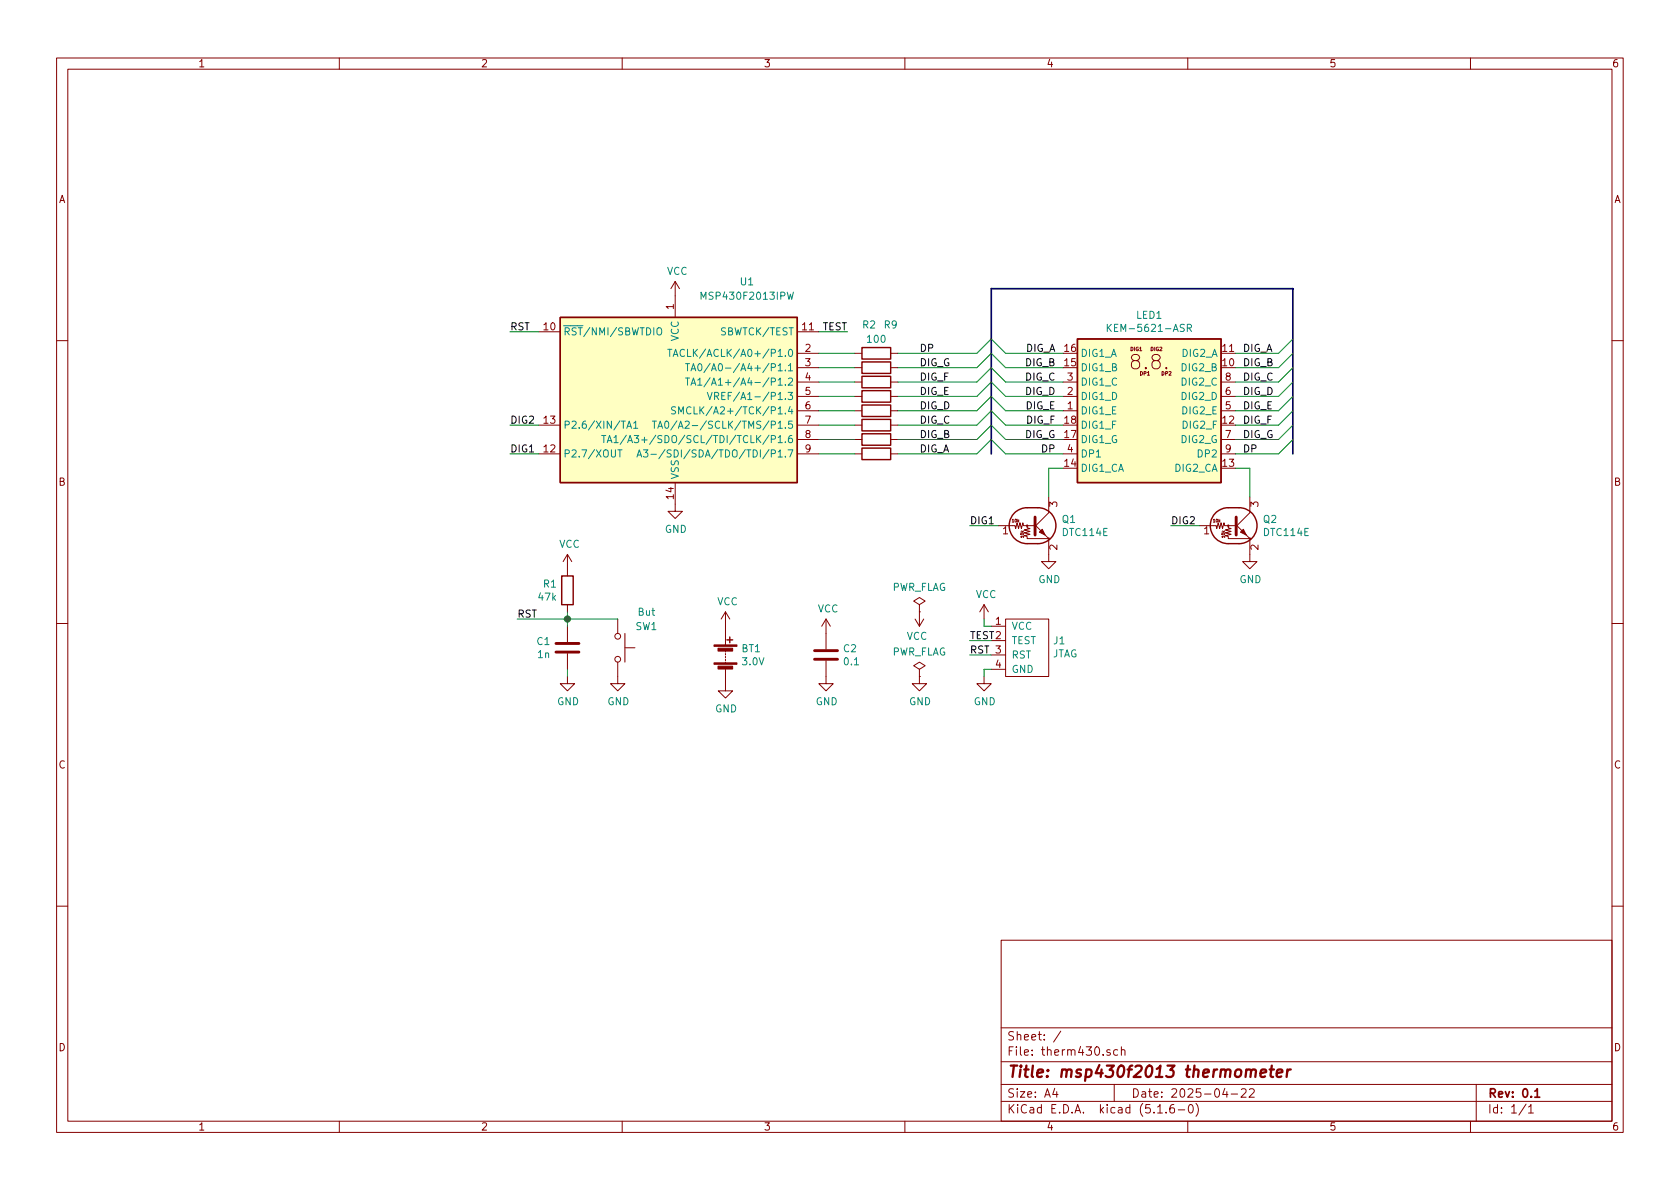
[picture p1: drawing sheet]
<svg xmlns="http://www.w3.org/2000/svg" width="297mm" height="210mm" viewBox="0 0 297 210" stroke-linecap="round" stroke-linejoin="round" font-family="sans-serif">
<g fill="none" stroke="#840000" stroke-width=".18">
<path d="M10 10.3h277v189.9h-277zM12 12.2h273v186.1h-273zM60 10.3v1.9M110 10.3v1.9M160 10.3v1.9M210 10.3v1.9M260 10.3v1.9M95.2 58.7h3.9M119.4 49.8v6.3M119.4 49.8l-.8 1.2M119.4 49.8l.7 1.2M141 58.7h3.8"/>
<path d="M10 60.2h2M95.2 75.2h3.9M141 75.2h3.8M141 62.5h3.8M141 65h3.8M141 67.6h3.8M141 70.1h3.8M141 72.6h3.8M141 77.7h3.8M151.1 75.2h1.3M151.1 62.5h1.3M151.1 65h1.3"/>
<path d="M151.1 67.6h1.3M151.1 70.1h1.3M151.1 72.6h1.3M151.1 77.7h1.3M157.5 75.2h1.2M157.5 62.5h1.2M157.5 65h1.2M157.5 67.6h1.2M157.5 70.1h1.2M157.5 72.6h1.2M157.5 77.7h1.2M188 67.6h2.5"/>
<path d="M188 70.1h2.5M188 72.6h2.5M215.9 67.6h2.5M215.9 70.1h2.5M215.9 72.6h2.5M215.9 77.7h2.5M285 60.2h2M95.2 80.3h3.9M100.3 98v3.8M100.3 98l-.7 1.3M100.3 98l.8 1.3M119.4 85.3v5.1h1.2l-1.2 1.3-1.3-1.3h1.3"/>
<path d="M141 80.3h3.8M151.1 80.3h1.3M157.5 80.3h1.2M176.5 93h3l.1 .5 .2-1 .3 1 .2-1 .3 1 .2-1 .2 .5h1.9M182.9 92.7l2.5 2.5h-3.8v-.3l-.5-.2 1-.2-1-.3 1-.2-1-.3 1-.2-.5-.2v-.3M185.4 95.5v3.8h1.3l-1.3 1.3-1.3-1.3h1.3M185.4 87.9v2.8l-2.5 2.5M188 80.3h2.5M212.1 93h2.9l.1 .5 .3-1 .2 1 .3-1 .3 1 .2-1 .1 .5h1.9M215.9 80.3h2.5M218.4 92.7l2.6 2.5h-3.8v-.3l-.5-.2 1-.2-1-.3 1-.2-1-.3 1-.2-.5-.2v-.3M221 95.5v3.8h1.2l-1.2 1.3-1.3-1.3h1.3"/>
<path d="M221 87.9v2.8l-2.6 2.5M10 110.3h2M100.3 119.6v1.3h1.3l-1.3 1.3-1.2-1.3h1.2M100.3 106.9v1.3M100.3 110.7v2.8M100.3 115.6v2.8M109.2 117.1v3.8h1.3l-1.3 1.3-1.3-1.3h1.3M109.2 109.5v2.5M110.5 114.5h1.8M110.5 112v5.1M128.3 118.4v3.8h1.2l-1.2 1.2-1.3-1.2h1.3M128.3 108.2l-.8 1.3"/>
<path d="M128.3 108.2v5.8M128.3 115.1v.2M128.3 115.6v.2M128.3 116.1v.2M128.3 116.6v.2M128.3 117.1v.2M128.3 108.2l.7 1.3M146 116.8v4.1h1.3l-1.3 1.3-1.2-1.3h1.2M146 109.5v5.3M146 109.5l-.7 1.2M146 109.5l.8 1.2M161.8 109.5l.8 1.2"/>
<path d="M162.6 119.6v1.3h1.2l-1.2 1.3-1.3-1.3h1.3M162.6 106.9l1-.6-1-.6-1.1 .6 1.1 .6v1.3M162.6 108.2h.1M162.6 118.4l1-.7-1-.6-1.1 .6 1.1 .7v1.2M162.6 119.6h.1M162.6 108.2v2.5M163.3 109.5l-.7 1.2M174 119.6v1.3h1.3l-1.3 1.3-1.3-1.3h1.3M174 106.9l-.8 1.3M174 106.9v2.6M174 106.9l.8 1.3M175.3 110.7h2.5"/>
<path d="M175.3 113.3h2.5M175.3 115.8h2.5M175.3 118.4h2.5M177.8 109.5h7.6v10.1h-7.6zM285 110.3h2M10 160.2h2M177 166.3h108v32h-108zM285 160.2h2M60 198.3v1.9M110 198.3v1.9M160 198.3v1.9M177 194.8h108"/>
<path d="M177 191.8h108M177 187.8h108M177 181.8h108M186.5 192.5l-.4 1h1M186.8 193v1M187.6 182.3l-1.3 2M196.3 185.7a.37 .37 0 0 0-.6 .1l.1 .2 .5 .2v.1l-.2 .3-.4-.1M197 191.8v3M197.6 185.7l-.4-.1-.3 .3 .1 .6 .2 .1 .4-.1M198.3 185.7a.37 .37 0 0 1 .6 .1v.8M198.3 185.1v1.5M204.7 196.8h.8"/>
<path d="M206.2 196.7v.1M207.5 195.3a.59 .59 0 0 0-.7 .7v.5l.2 .2 .4 .1 .2-.1 .1-.5-.2-.2-.4-.1-.3 .3M208.3 196.3h1.2M210 198.3v1.9M210.3 195.4l.2-.1a.8 .8 0 0 1 .5 .8 .8 .8 0 0 1-.5 .7 1 1 0 0 1-.2-1.4zM211.5 195.1a1.71 1.71 0 0 1 0 2.3M216.6 192.5l-.4 1h.9M216.9 193v1M217.7 193.5h1.1M219.5 192.7l.2-.2h.3l.3 .2v.3v.2l-.9 .8h.9M220.9 192.7l.2-.2h.4l.2 .2 .1 .3-1 1h1M260 198.3v1.9"/>
<path d="M261 191.8v6.5M269.8 195.2l-1.2 2M270.3 195.8l.4-.5v1.5M270.3 196.8h.8"/>
<circle cx="181.6" cy="93" r=".13"/>
<circle cx="185.4" cy="95.2" r=".13"/>
<circle cx="217.2" cy="93" r=".13"/>
<circle cx="221" cy="95.2" r=".13"/>
<circle cx="109.2" cy="116.6" r=".51"/>
<circle cx="109.2" cy="112.5" r=".51"/>
</g>
<path d="M271.4 193l.4-.5v1.5M271.4 194h.8" fill="none" stroke="#840000" stroke-width=".3"/>
<path d="M222.9 189.8l1-.2-.1-.4h-.8l-.2 1 .3 .2 .6-.1M224.5 189.1h.7M224.9 188.4l-.3 1.8 .1 .1 .4 .1M225.8 189.8l.9-.2v-.4l-.6-.1-.3 .3v.9l.2 .1 .5-.1M227.6 189.1l-.1 1.3M228.2 189.1a.55 .55 0 0 0-.6 .4" fill="none" stroke="#840000" stroke-width=".41"/>
<g fill="#ffffc2" stroke="#ffffc2" stroke-width=".18">
<path d="M99.1 56.1h41.9v29.2h-41.9z"/>
<path d="M190.5 59.9h25.4v25.4h-25.4z"/>
</g>
<g fill="none" stroke="#840000" stroke-width=".25">
<path d="M99.1 56.1h41.9v29.2h-41.9zM190.5 59.9h25.4v25.4h-25.4zM152.4 61.5h5.1v2h-5.1zM152.4 64h5.1v2h-5.1zM152.4 66.5h5.1v2.1h-5.1zM152.4 69.1h5.1v2h-5.1zM152.4 71.6h5.1v2.1h-5.1zM152.4 74.2h5.1v2h-5.1zM152.4 76.7h5.1v2h-5.1zM152.4 79.2h5.1v2.1h-5.1zM179.3 90.7a3.3 3.3 0 0 1 2.3-.9h1.9a3.2 3.2 0 0 1 3.2 3.2 3.2 3.2 0 0 1-3.2 3.1h-1.9a3.2 3.2 0 0 1-2.9-1.9 3.2 3.2 0 0 1 .6-3.5zM214.9 90.7a3.3 3.3 0 0 1 2.3-.9h1.9a3.2 3.2 0 0 1 3.1 3.2 3.2 3.2 0 0 1-3.1 3.1h-1.9a3.2 3.2 0 0 1-3-1.9 3.2 3.2 0 0 1 .7-3.5z"/>
<path d="M99.3 101.8h2v5.1h-2zM128.5 113.2h1M129 112.6v1.1"/>
</g>
<g fill="none" stroke="#008484" stroke-width=".18">
<path d="M116.2 58.1l.2-.1a.45 .45 0 0 1 .6 .4v.4l-.2 .4h-.5a1.07 1.07 0 0 1-.1-1.1zM124 52.9v-1.2l.4 .9 .4-.9v1.2M139.2 51.7l.3 1.2 .3-.9 .2 .9 .3-1.2M195.8 57.3v1.3M196 57.9l.5 .7M196.5 57.3l-.7 .8M209.9 58h.6l.2-.2-.1-.3-.2-.2h-.5v1.3M210.2 58l.5 .6M106.4 77h.7M106.8 77v1.3M107.4 78.3l.4-1.3 .4 1.3M107.5 77.9h.6"/>
<path d="M108.6 77.4l.3-.4v1.3M108.6 78.3h.7M109.2 79.5h.8M109.6 79.5v1.3M110.7 77l-1 1.6M110.8 75.7l.5-1.2 .4 1.2M110.9 75.4h.7M111 78.3l.4-1.3 .4 1.3M111.1 77.9h.6M112 74.8l.4-.3v1.2M112 75.7h.8M113.8 79.5h.8l-.5 .5 .4 .2 .1 .4-.3 .2-.5-.1"/>
<path d="M115.3 74.5h.8M115.7 74.5v1.2M116.3 75.7l.4-1.2 .4 1.2M116.4 75.4h.6M117.6 79.5l-1.1 1.6M117.6 74.6l.2-.1a.67 .67 0 0 1 .5 .6 .67 .67 0 0 1-.5 .6l-.2-.1-.1-.3zM118.1 61.8h.7M118.4 61.8v1.2M119 63l.5-1.2 .4 1.2M119.2 62.7h.6M119.5 72l-.5-.1-.2 .2-.1 .2 .1 .2 .5 .2 .2 .3-.3 .2-.5-.1M119.7 74.4l-1.1 1.6"/>
<path d="M120 73.2v-1.3l.4 .9 .4-.9v1.3M121 61.9a.51 .51 0 0 0-.6 0 .51 .51 0 0 0-.2 .6 .46 .46 0 0 0 .3 .5 .46 .46 0 0 0 .5-.1M121.2 64.3h.7M121.2 66.8h.7M121.6 64.3v1.3M121.6 66.8v1.3M122.2 65.6l.4-1.3 .4 1.3M122.2 68.1l.4-1.3 .4 1.3M122.2 72.1a.6 .6 0 0 0-.9 .4 .6 .6 0 0 0 .6 .7l.3-.1M122.3 65.2h.6M122.3 67.8h.6M123.4 67.2l.3-.4v1.3"/>
<path d="M123.4 68.1h.7M123.5 64.4l.2-.1a.67 .67 0 0 1 .4 .6 .67 .67 0 0 1-.4 .7l-.3-.5zM125.1 69.4l.4 1.3 .4-1.3M125.6 64.3l-1.1 1.6M125.6 66.8l-1.1 1.6M126.3 70h.6l.2-.2-.1-.3-.2-.1h-.5v1.3M126.6 70l.5 .7M127.6 70h.4M128.2 69.4h-.6v1.3h.6M112.6 80.8l.4-1.3 .5 1.3M112.7 80.5h.6M115.1 80.3h1"/>
</g>
<g fill="#840000" stroke="#840000" stroke-width=".51">
<path d="M183 91.4v3.2z"/>
<path d="M218.6 91.4v3.2z"/>
</g>
<g fill="#840000" stroke="#840000" stroke-width=".18">
<path d="M183.8 94.1l.5-.5 .5 1z"/>
<path d="M219.3 94.1l.5-.5 .5 1z"/>
<path d="M126.2 117.2h4.1v.3h-4.1z"/>
<path d="M126.2 114h4.1v.3h-4.1z"/>
<path d="M126.9 117.8h2.6v.5h-2.6z"/>
<path d="M126.9 114.6h2.6v.5h-2.6z"/>
</g>
<path d="M98.3 115.3h4.1M98.3 113.8h4.1M144 116.6h4.1M144 115.1h4.1" fill="none" stroke="#840000" stroke-width=".51"/>
<path d="M175.3 80.3v-29.3h53.3v29.3" fill="none" stroke="#000084" stroke-width=".3"/>
<g fill="none" stroke="#008400" stroke-width=".18">
<path d="M90.2 58.7h5M144.8 58.7h5.1M228.6 59.9l-2.5 2.6h-7.7M90.2 75.2h5M144.8 62.5h6.3M144.8 65h6.3M144.8 75.2h6.3M144.8 67.6h6.3M144.8 70.1h6.3M144.8 72.6h6.3M144.8 77.7h6.3M158.7 62.5h14l2.6-2.6 2.5 2.6h10.2"/>
<path d="M158.7 65h14l2.6-2.5 2.5 2.5h10.2M158.7 75.2h14l2.6-2.6 2.5 2.6h10.2M158.7 67.6h14l2.6-2.6 2.5 2.6h10.2M158.7 70.1h14l2.6-2.5 2.5 2.5h10.2M158.7 72.6h14l2.6-2.5 2.5 2.5h10.2M158.7 77.7h14l2.6-2.5 2.5 2.5h10.2M228.6 77.7l-2.5 2.6h-7.7M228.6 62.5l-2.5 2.5h-7.7M228.6 72.6l-2.5 2.6h-7.7M228.6 65l-2.5 2.6h-7.7M228.6 67.6l-2.5 2.5h-7.7M228.6 70.1l-2.5 2.5h-7.7"/>
<path d="M228.6 75.2l-2.5 2.5h-7.7M90.2 80.3h5M144.8 80.3h6.3M158.7 80.3h14l2.6-2.6 2.5 2.6h10.2M171.4 93h5.1M188 82.8h-2.6v5.1M207 93h5.1M218.4 82.8h2.6v5.1M91.4 109.5h17.8M100.3 108.2v2.5M100.3 118.4v1.2M171.4 115.8h3.9"/>
<path d="M171.4 113.3h3.9M174 109.5v1.2h1.3M175.3 118.4h-1.3v1.2"/>
</g>
<circle cx="100.3" cy="109.5" r=".51" fill="#008400" stroke="#008400" stroke-width=".25"/>
<text font-size="3.5" fill="#840000" x="200.3" y="65.3">8.8.</text>
<text font-size="2.8" fill="#840000" x="178" y="190.5">Title: msp430f2013 thermometer</text>
<g font-size="2.1" fill="#840000">
<text x="178" y="184">Sheet: /</text>
<text x="178" y="186.7">File: therm430.sch</text>
<text x="178" y="196.9">KiCad E.D.A. kicad (5.1.6-0)</text>
<text x="178" y="194.1">Size: A4</text>
<text x="200" y="194.1">Date: 2025-04-22</text>
<text x="263" y="194.1">Rev: 0.1</text>
<text x="263" y="196.9">Id: 1/1</text>
</g>
<g font-size="1.8" fill="#840000">
<text x="35" y="11.9">1</text>
<text x="85" y="11.9">2</text>
<text x="135" y="11.9">3</text>
<text x="185" y="11.9">4</text>
<text x="235" y="11.9">5</text>
<text x="285" y="11.9">6</text>
<text x="10.4" y="35.9">A</text>
<text x="285.4" y="35.9">A</text>
<text x="96.2" y="58.4">10</text>
<text x="119.1" y="54.7" transform="rotate(-90 119.1 54.7)">1</text>
<text x="141.9" y="58.4">11</text>
<text x="142.4" y="62.2">2</text>
<text x="142.4" y="64.8">3</text>
<text x="188.3" y="64.8">15</text>
<text x="188.3" y="62.2">16</text>
<text x="216.2" y="64.8">10</text>
<text x="216.2" y="62.2">11</text>
<text x="142.4" y="67.3">4</text>
<text x="142.4" y="69.8">5</text>
<text x="188.7" y="69.8">2</text>
<text x="188.7" y="67.3">3</text>
<text x="216.7" y="69.8">6</text>
<text x="216.7" y="67.3">8</text>
<text x="96.2" y="74.9">13</text>
<text x="142.4" y="72.4">6</text>
<text x="142.4" y="74.9">7</text>
<text x="142.4" y="77.5">8</text>
<text x="188.3" y="77.5">17</text>
<text x="188.3" y="74.9">18</text>
<text x="188.7" y="72.4">1</text>
<text x="216.2" y="74.9">12</text>
<text x="216.7" y="72.4">5</text>
<text x="216.7" y="77.5">7</text>
<text x="96.2" y="80">12</text>
<text x="142.4" y="80">9</text>
<text x="188.3" y="82.5">14</text>
<text x="188.7" y="80">4</text>
<text x="216.2" y="82.5">13</text>
<text x="216.7" y="80">9</text>
<text x="10.4" y="85.9">B</text>
<text x="119.1" y="88.2" transform="rotate(-90 119.1 88.2)">14</text>
<text x="186.9" y="89.6" transform="rotate(-90 186.9 89.6)">3</text>
<text x="222.5" y="89.6" transform="rotate(-90 222.5 89.6)">3</text>
<text x="285.4" y="85.9">B</text>
<text x="177.3" y="94.5">1</text>
<text x="212.9" y="94.5">1</text>
<text x="186.9" y="97.3" transform="rotate(-90 186.9 97.3)">2</text>
<text x="222.5" y="97.3" transform="rotate(-90 222.5 97.3)">2</text>
<text x="176" y="110.5">1</text>
<text x="176" y="118.1">4</text>
<text x="10.4" y="135.9">C</text>
<text x="285.4" y="135.9">C</text>
<text x="10.4" y="185.9">D</text>
<text x="285.4" y="185.9">D</text>
<text x="35" y="199.9">1</text>
<text x="85" y="199.9">2</text>
<text x="135" y="199.9">3</text>
<text x="185" y="199.9">4</text>
<text x="235" y="199.9">5</text>
<text x="285" y="199.9">6</text>
</g>
<g font-size="1.8" fill="#008484">
<text x="117.9" y="48.6">VCC</text>
<text x="124.5" y="53">MSP430F2013IPW</text>
<text x="131" y="50.5">U1</text>
<text x="99.6" y="59.3">RST/NMI/SBWTDIO</text>
<text x="127.7" y="59.3">SBWTCK/TEST</text>
<text x="152.6" y="58.1">R2</text>
<text x="156.4" y="58.1">R9</text>
<text x="196.8" y="58.7">KEM-5621-ASR</text>
<text x="200.9" y="56.4">LED1</text>
<text x="120" y="60.4" transform="rotate(-90 120 60.4)">VCC</text>
<text x="121.2" y="63.1">TACLK/ACLK/A0+/P1.0</text>
<text x="125.9" y="65.7">TA0/A0-/A4+/P1.1</text>
<text x="153.5" y="60.6">100</text>
<text x="191" y="65.7">DIG1_B</text>
<text x="191" y="63.1">DIG1_A</text>
<text x="209" y="65.7">DIG2_B</text>
<text x="209" y="63.1">DIG2_A</text>
<text x="125.9" y="68.2">TA1/A1+/A4-/P1.2</text>
<text x="128.3" y="70.7">VREF/A1-/P1.3</text>
<text x="191" y="70.7">DIG1_D</text>
<text x="191" y="68.2">DIG1_C</text>
<text x="209" y="70.7">DIG2_D</text>
<text x="209" y="68.2">DIG2_C</text>
<text x="99.6" y="75.8">P2.6/XIN/TA1</text>
<text x="120.1" y="75.8">TA0/A2-/SCLK/TMS/P1.5</text>
<text x="122.1" y="73.3">SMCLK/A2+/TCK/P1.4</text>
<text x="191" y="73.3">DIG1_E</text>
<text x="191" y="75.8">DIG1_F</text>
<text x="209.1" y="73.3">DIG2_E</text>
<text x="209.2" y="75.8">DIG2_F</text>
<text x="99.6" y="80.9">P2.7/XOUT</text>
<text x="112.3" y="78.4">TA1/A3+/SDO/SCL/TDI/TCLK/P1.6</text>
<text x="118.2" y="80.9">A3-/SDI/SDA/TDO/TDI/P1.7</text>
<text x="191" y="83.4">DIG1_CA</text>
<text x="191" y="78.4">DIG1_G</text>
<text x="191" y="80.9">DP1</text>
<text x="207.7" y="83.4">DIG2_CA</text>
<text x="208.9" y="78.4">DIG2_G</text>
<text x="212" y="80.9">DP2</text>
<text x="120" y="84.8" transform="rotate(-90 120 84.8)">VSS</text>
<text x="117.6" y="94.2">GND</text>
<text x="187.8" y="92.5">Q1</text>
<text x="188" y="94.8">DTC114E</text>
<text x="223.4" y="92.5">Q2</text>
<text x="223.5" y="94.8">DTC114E</text>
<text x="98.9" y="96.9">VCC</text>
<text x="95.3" y="106.2">47k</text>
<text x="96.1" y="103.9">R1</text>
<text x="126.8" y="107">VCC</text>
<text x="157.6" y="104.5">PWR_FLAG</text>
<text x="172.5" y="105.8">VCC</text>
<text x="183.6" y="103.1">GND</text>
<text x="219.2" y="103.1">GND</text>
<text x="112.4" y="111.4">SW1</text>
<text x="112.8" y="108.9">But</text>
<text x="144.6" y="108.3">VCC</text>
<text x="160.3" y="113.2">VCC</text>
<text x="178.8" y="111.4">VCC</text>
<text x="178.8" y="113.9">TEST</text>
<text x="186.3" y="113.9">J1</text>
<text x="95" y="114.1">C1</text>
<text x="95.1" y="116.4">1n</text>
<text x="131.1" y="115.3">BT1</text>
<text x="131.3" y="117.6">3.0V</text>
<text x="149.2" y="115.3">C2</text>
<text x="149.3" y="117.6">0.1</text>
<text x="157.6" y="115.9">PWR_FLAG</text>
<text x="178.8" y="116.5">RST</text>
<text x="178.8" y="119">GND</text>
<text x="186" y="116.3">JTAG</text>
<text x="98.5" y="124.7">GND</text>
<text x="107.4" y="124.7">GND</text>
<text x="126.4" y="126">GND</text>
<text x="144.2" y="124.7">GND</text>
<text x="160.7" y="124.7">GND</text>
<text x="172.2" y="124.7">GND</text>
</g>
<g font-size="1.8">
<text x="90.2" y="58.4">RST</text>
<text x="145.3" y="58.4">TEST</text>
<text x="162.6" y="64.8">DIG_G</text>
<text x="162.6" y="62.2">DP</text>
<text x="181.3" y="64.8">DIG_B</text>
<text x="181.3" y="62.2">DIG_A</text>
<text x="219.7" y="64.8">DIG_B</text>
<text x="219.7" y="62.2">DIG_A</text>
<text x="162.6" y="69.8">DIG_E</text>
<text x="162.6" y="67.3">DIG_F</text>
<text x="181.3" y="69.8">DIG_D</text>
<text x="181.3" y="67.3">DIG_C</text>
<text x="219.7" y="69.8">DIG_D</text>
<text x="219.7" y="67.3">DIG_C</text>
<text x="90.2" y="74.9">DIG2</text>
<text x="162.6" y="77.5">DIG_B</text>
<text x="162.6" y="74.9">DIG_C</text>
<text x="162.6" y="72.4">DIG_D</text>
<text x="181.2" y="77.5">DIG_G</text>
<text x="181.4" y="72.4">DIG_E</text>
<text x="181.5" y="74.9">DIG_F</text>
<text x="219.7" y="77.5">DIG_G</text>
<text x="219.7" y="74.9">DIG_F</text>
<text x="219.7" y="72.4">DIG_E</text>
<text x="90.2" y="80">DIG1</text>
<text x="162.6" y="80">DIG_A</text>
<text x="184.2" y="80">DP</text>
<text x="219.7" y="80">DP</text>
<text x="171.4" y="92.7">DIG1</text>
<text x="207" y="92.7">DIG2</text>
<text x="91.4" y="109.2">RST</text>
<text x="171.4" y="113">TEST2</text>
<text x="171.4" y="115.6">RST 3</text>
</g>
<g font-size=".9" fill="#840000">
<text x="199.9" y="62">DIG1</text>
<text x="203.5" y="62">DIG2</text>
<text x="201.6" y="66.4">DP1</text>
<text x="205.4" y="66.4">DP2</text>
</g>
<g font-size=".7" fill="#840000">
<text x="179" y="92.3">10k</text>
<text x="181" y="95.1" transform="rotate(-90 181 95.1)">10k</text>
<text x="214.6" y="92.3">10k</text>
<text x="216.6" y="95.1" transform="rotate(-90 216.6 95.1)">10k</text>
</g>
</svg>
